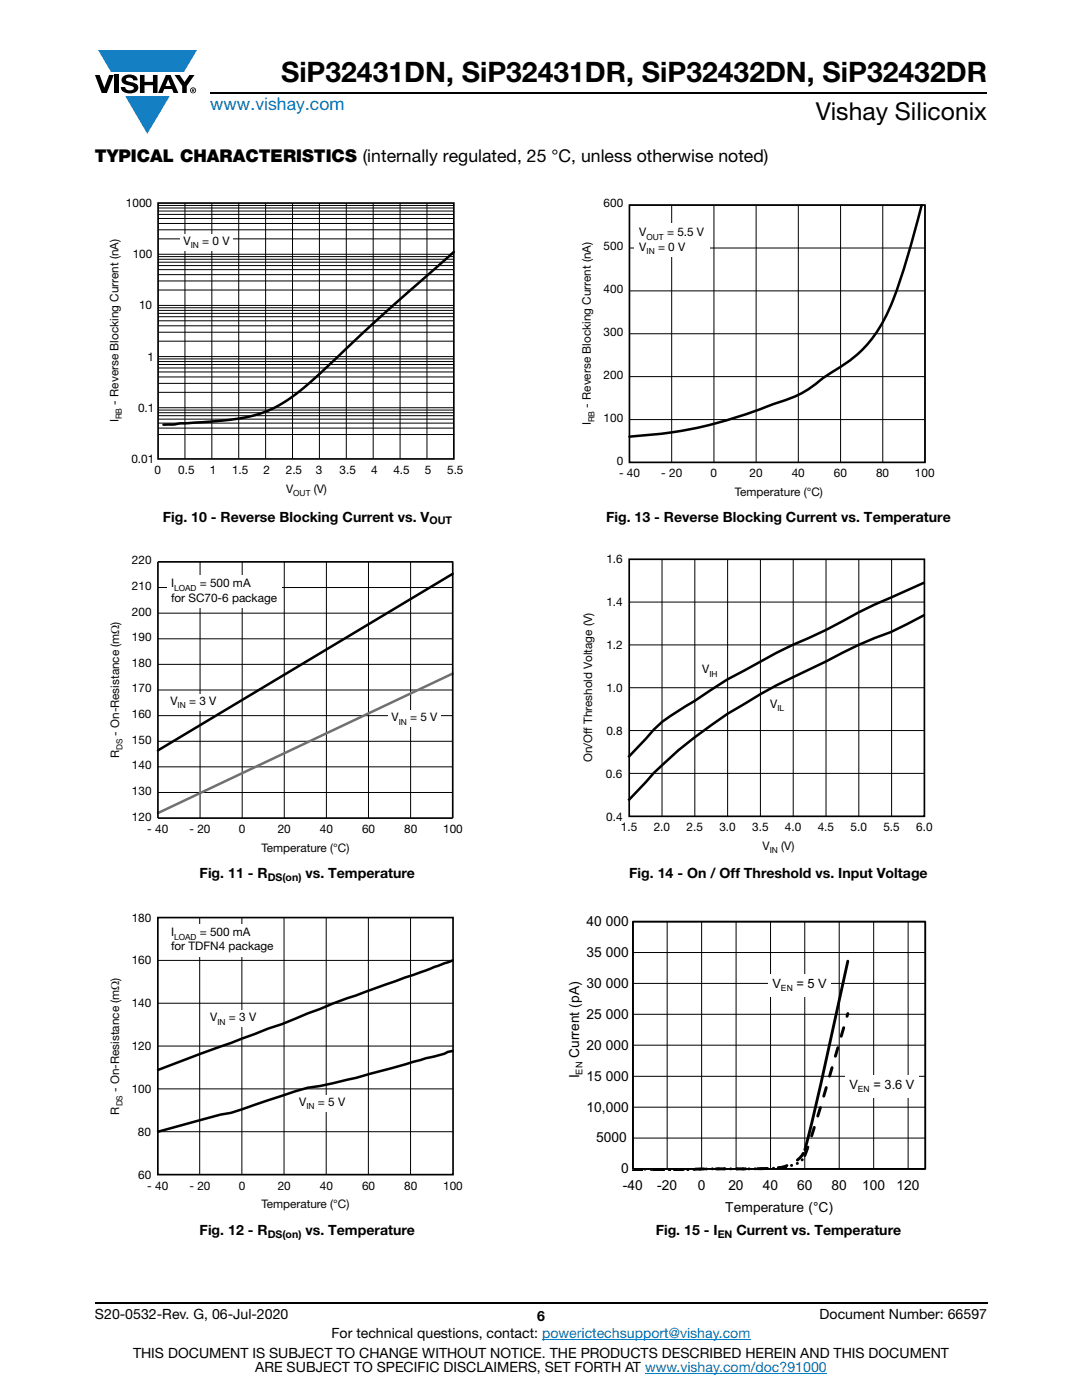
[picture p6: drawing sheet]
<svg xmlns="http://www.w3.org/2000/svg" width="216mm" height="279mm" viewBox="0 0 216 279" stroke-linecap="round" stroke-linejoin="round" font-family="sans-serif">
<g fill="#147fc3">
<path d="M19.6 10h19.7l-2.6 4.3h-1.1h-13.5z"/>
<path d="M25 19.2h8.9l-4.5 7.5z"/>
</g>
<g fill="#000">
<path d="M18.9 15h1l.9 2.5 1-2.5h.9l-1.4 3.6h-1zM22.9 15h.9v3.6h-.9zM24.6 15.3a2.1 2.1 0 0 1 2.8 .3l.1 .4h-.9a.79 .79 0 0 0-.7-.5 .79 .79 0 0 0-.8 .4l.3 .3 1 .2a1.08 1.08 0 0 1 1.2 1 1.08 1.08 0 0 1-1.1 1.2 1.73 1.73 0 0 1-2.4-1.2h.9a.96 .96 0 0 0 .8 .6 .96 .96 0 0 0 .9-.4 1.31 1.31 0 0 0-1.2-.6 1.03 1.03 0 0 1-1.1-.6 1.03 1.03 0 0 1 .2-1.1zM27.9 15h.9v1.3h1.7v-1.3h.9v3.6h-.9v-1.6h-1.7v1.6h-.9zM34.8 15h1.1l.9 1.4 1-1.4h1l-1.5 2.2v1.4h-.9v-1.4z"/>
<path d="M33.6 15.9l.5 1.3h-1.1zM33.1 15l-1.6 3.6h1l.3-.8h1.5l.3 .8h1l-1.6-3.6z"/>
<path d="M38.4 17.8h.2v.2h-.2zM38.3 17.7v.7h.1v-.3l.4 .3-.2-.3 .2-.2-.1-.2z"/>
<path d="M38.1 18a.46 .46 0 0 1 .9 0 .46 .46 0 0 1-.9 0zM37.9 18a.6 .6 0 0 0 1.2 0 .6 .6 0 0 0-1.2 0z"/>
</g>
<path d="M42 18.6h155M18.9 260h178.1" fill="none" stroke="#000" stroke-width=".36"/>
<path d="M108.2 267.3h41.6M128.7 274h36.3" fill="none" stroke="#007ec4" stroke-width=".2"/>
<path d="M21.7 39.4h70.8v60.2h-70.8z" fill="#fff"/>
<g fill="none" stroke="#000" stroke-width=".2">
<path d="M31.5 57.9h59.1M31.5 56.1h59.1M31.5 54.8h59.1M31.5 53.8h59.1M31.5 53h59.1M31.5 52.3h59.1M31.5 51.7h59.1M31.5 51.2h59.1M31.5 47.7h59.1M31.5 45.9h59.1M31.5 44.6h59.1M31.5 43.6h59.1"/>
<path d="M31.5 42.8h59.1M31.5 42.1h59.1M31.5 41.5h59.1M31.5 41h59.1M31.5 50.7h59.1M36.9 40.5v51.1M42.3 40.5v51.1M47.6 40.5v51.1M53 40.5v51.1M58.4 40.5v51.1M63.7 40.5v51.1M69.1 40.5v51.1"/>
<path d="M74.5 40.5v51.1M79.8 40.5v51.1M85.2 40.5v51.1M31.5 78.3h59.1M31.5 76.5h59.1M31.5 75.2h59.1M31.5 74.2h59.1M31.5 73.4h59.1M31.5 72.7h59.1M31.5 72.2h59.1M31.5 71.6h59.1M31.5 68.1h59.1"/>
<path d="M31.5 66.3h59.1M31.5 65h59.1M31.5 64h59.1M31.5 63.2h59.1M31.5 62.5h59.1M31.5 61.9h59.1M31.5 61.4h59.1M31.5 71.2h59.1M31.5 61h59.1M31.5 86.7h59.1M31.5 85.4h59.1M31.5 84.4h59.1"/>
<path d="M31.5 83.6h59.1M31.5 83h59.1M31.5 82.4h59.1M31.5 81.8h59.1M31.5 81.4h59.1"/>
</g>
<path d="M31.5 40.5h59.1v51.1h-59.1z" fill="none" stroke="#000" stroke-width=".34"/>
<path d="M90.6 50.3l-15.1 13.3-13.6 12.7-3 2.5-2.7 1.8-1.9 1-1.8 .7-4.1 1.1-5.9 .7-6.7 .4-1 .2-2.2 .1" fill="none" stroke="#000" stroke-width=".5"/>
<g fill="#fff">
<path d="M36 46.7h10.6v3.2h-10.6z"/>
<path d="M21.7 110.7h70.7v59.9h-70.7z"/>
</g>
<g fill="none" stroke="#000" stroke-width=".2">
<path d="M31.5 117.3h58.8M39.9 112.1v51.2M48.3 112.1v51.2M56.7 112.1v51.2M65.1 112.1v51.2M73.5 112.1v51.2M81.9 112.1v51.2M31.5 137.7h58.8M31.5 132.6h58.8M31.5 127.5h58.8M31.5 122.4h58.8M31.5 158.2h58.8"/>
<path d="M31.5 153h58.8M31.5 147.9h58.8M31.5 142.8h58.8"/>
</g>
<path d="M90.3 114.5l-58.8 35.3" fill="none" stroke="#000" stroke-width=".5"/>
<path d="M90.3 134.4l-58.8 27.9" fill="none" stroke="#707070" stroke-width=".5"/>
<g fill="#fff">
<path d="M77.5 141.8h10.6v3.3h-10.6z"/>
<path d="M32.7 138.5h10.6v3.3h-10.6z"/>
<path d="M33.4 114.8h22.7v6.4h-22.7z"/>
</g>
<path d="M31.5 112.1h58.8v51.2h-58.8z" fill="none" stroke="#000" stroke-width=".34"/>
<path d="M21.7 182h70.7v59.7h-70.7z" fill="#fff"/>
<path d="M31.5 183.1h58.9v51.3h-58.9z" fill="none" stroke="#000" stroke-width=".34"/>
<path d="M31.5 191.7h58.9M39.8 183.1v51.3M48.3 183.1v51.3M56.7 183.1v51.3M65.1 183.1v51.3M73.5 183.1v51.3M81.9 183.1v51.3M31.5 208.8h58.9M31.5 200.2h58.9M31.5 217.3h58.9M31.5 225.9h58.9" fill="none" stroke="#000" stroke-width=".2"/>
<path d="M90.3 191.7l-11.4 4.1a312.4 312.4 0 0 0-22.7 8.6l-2.7 .9-21.9 8.2M90.3 209.8l-16.2 4.4a126.7 126.7 0 0 1-12.7 2.9l-2.5 .7-12.8 4.3-2.1 .3-12.4 3.4" fill="none" stroke="#000" stroke-width=".5"/>
<g fill="#fff">
<path d="M59.1 218.5h10.6v3.3h-10.6z"/>
<path d="M41.3 201.7h10.6v3.2h-10.6z"/>
<path d="M33.3 184.4h17.2v6.4h-17.2z"/>
<path d="M116 39.4h70.5v60.1h-70.5z"/>
</g>
<path d="M125.6 58.1h59M125.6 49.5h59M125.6 40.9h59v51.4h-59zM134 40.9v51.4M142.5 40.9v51.4M150.9 40.9v51.4M159.3 40.9v51.4M167.7 40.9v51.4M176.1 40.9v51.4M125.6 75.2h59M125.6 66.6h59M125.6 83.7h59" fill="none" stroke="#000" stroke-width=".2"/>
<path d="M125.6 40.9h59v51.4h-59z" fill="none" stroke="#000" stroke-width=".34"/>
<path d="M183.9 41l-2.9 10.4a76.1 76.1 0 0 1-4.7 12.6 24.7 24.7 0 0 1-10.3 10.3l-1.7 1.1a22.4 22.4 0 0 1-9.5 5.1 87 87 0 0 1-29.2 6.6" fill="none" stroke="#000" stroke-width=".5"/>
<g fill="#fff">
<path d="M126.6 44.7h15.1v6.6h-15.1z"/>
<path d="M116.2 110.4h69.9v60.4h-69.9z"/>
</g>
<path d="M184.3 116.3l-6.6 3a115.2 115.2 0 0 0-13 6.5l-3.3 1.5a98.5 98.5 0 0 0-12.9 6.5l-3.4 1.8-6.5 4.3a38.5 38.5 0 0 0-8.2 5.7l-4.8 5.3M184.3 122.8l-6.6 3.4a78.3 78.3 0 0 0-13 5.9 127.4 127.4 0 0 0-26.1 15.1 67.8 67.8 0 0 0-9.7 8.8l-3.3 3.6" fill="none" stroke="#000" stroke-width=".5"/>
<path d="M125.6 111.6h58.9v51.3h-58.9z" fill="none" stroke="#000" stroke-width=".34"/>
<g fill="none" stroke="#000" stroke-width=".2">
<path d="M132.1 111.6v51.3M138.6 111.6v51.3M145.2 111.6v51.3M151.7 111.6v51.3M158.3 111.6v51.3M164.8 111.6v51.3M171.4 111.6v51.3M177.9 111.6v51.3M125.6 137.3h58.9M125.6 128.7h58.9M125.6 120.2h58.9M125.6 145.8h58.9"/>
<path d="M125.6 154.3h58.9"/>
</g>
<g fill="#fff">
<path d="M139.5 132.3h4.4v3.2h-4.4z"/>
<path d="M152.9 139.2h4.4v3.2h-4.4z"/>
<path d="M112.9 180.8h84.1v62h-84.1z"/>
</g>
<g fill="none" stroke="#000" stroke-width=".2">
<path d="M126.3 196.3h58.3M126.3 190.1h58.3M133.1 183.9v49.4M140 183.9v49.4M146.9 183.9v49.4M153.8 183.9v49.4M160.6 183.9v49.4M167.5 183.9v49.4M174.3 183.9v49.4M181.2 183.9v49.4M184.6 183.9h-58.3v49.4h58.3M126.3 214.8h58.3"/>
<path d="M126.3 208.6h58.3M126.3 202.4h58.3M126.3 227.1h58.3M126.3 221h58.3"/>
</g>
<path d="M126.3 183.9h58.3v49.4h-58.3z" fill="none" stroke="#000" stroke-width=".38"/>
<path d="M129.3 233.6l15.1-.3a101.6 101.6 0 0 0 11.7-.4 7.9 7.9 0 0 0 4.1-2.6l.4-.9M160.6 230.6a629 629 0 0 0 8.6-28.3" fill="none" stroke="#000" stroke-width=".59" stroke-dasharray="1.8 2.4"/>
<path d="M133.4 233.6a288 288 0 0 1 19.1-.4h.6a12.5 12.5 0 0 0 6.6-1.4l.5-.5 .4-.7" fill="none" stroke="#000" stroke-width=".59" stroke-dasharray="0 1.2"/>
<path d="M169.2 191.8l-1 4.2a836.7 836.7 0 0 1-7.6 33.4" fill="none" stroke="#000" stroke-width=".57"/>
<g fill="#fff">
<path d="M153.2 194.5h12.6v4.5h-12.6z"/>
<path d="M168.6 214.7h14.7v4.5h-14.7z"/>
</g>
<text font-size="5.6" x="56.1" y="16.4">SiP32431DN, SiP32431DR, SiP32432DN, SiP32432DR</text>
<text font-size="4.9" x="162.8" y="24">Vishay Siliconix</text>
<text font-size="3.5" fill="#007ec4" x="42" y="21.9">www.vishay.com</text>
<text font-size="3.5" x="18.9" y="32.3">TYPICAL CHARACTERISTICS (internally regulated, 25 °C, unless otherwise noted)</text>
<g font-size="2.8">
<text x="32.5" y="104.1">Fig. 10 - Reverse Blocking Current vs. V</text>
<text x="120.9" y="104.1">Fig. 13 - Reverse Blocking Current vs. Temperature</text>
<text x="39.8" y="175.3">Fig. 11 - R</text>
<text x="60.9" y="175.3">vs. Temperature</text>
<text x="125.6" y="175.3">Fig. 14 - On / Off Threshold vs. Input Voltage</text>
<text x="117" y="184.8">40 000</text>
<text x="117" y="191">35 000</text>
<text x="117" y="197.1">30 000</text>
<text x="117" y="203.3">25 000</text>
<text x="117" y="209.5">20 000</text>
<text x="115.6" y="215.2" transform="rotate(-90 115.6 215.2)">I</text>
<text x="115.6" y="211.1" transform="rotate(-90 115.6 211.1)">Current (pA)</text>
<text x="117" y="215.7">15 000</text>
<text x="117" y="221.8">10,000</text>
<text x="119" y="228">5000</text>
<text x="123.9" y="234.2">0</text>
<text x="124.3" y="237.5">-40</text>
<text x="131.1" y="237.5">-20</text>
<text x="139.2" y="237.5">0</text>
<text x="145.3" y="237.5">20</text>
<text x="152.2" y="237.5">40</text>
<text x="159.1" y="237.5">60</text>
<text x="165.9" y="237.5">80</text>
<text x="172" y="237.5">100</text>
<text x="178.9" y="237.5">120</text>
<text x="144.7" y="241.8">Temperature (°C)</text>
<text x="39.8" y="246.5">Fig. 12 - R</text>
<text x="60.9" y="246.5">vs. Temperature</text>
<text x="130.8" y="246.5">Fig. 15 - I</text>
<text x="146.9" y="246.5">Current vs. Temperature</text>
<text x="18.9" y="263.3">S20-0532-Rev. G, 06-Jul-2020</text>
<text x="107.2" y="263.6">6</text>
<text x="163.6" y="263.3">Document Number: 66597</text>
<text x="66.1" y="267.1">For technical questions, contact: powerictechsupport@vishay.com</text>
<text x="26.5" y="271">THIS DOCUMENT IS SUBJECT TO CHANGE WITHOUT NOTICE. THE PRODUCTS DESCRIBED HEREIN AND THIS DOCUMENT</text>
<text x="50.9" y="273.8">ARE SUBJECT TO SPECIFIC DISCLAIMERS, SET FORTH AT www.vishay.com/doc?91000</text>
</g>
<g font-size="2.6">
<text x="154.1" y="197.2">V</text>
<text x="158.9" y="197.2">= 5 V</text>
<text x="169.5" y="217.4">V</text>
<text x="174.3" y="217.4">= 3.6 V</text>
</g>
<g font-size="2.4">
<text x="123.5" y="95.2">- 40</text>
<text x="131.9" y="95.2">- 20</text>
<text x="141.8" y="95.2">0</text>
<text x="149.6" y="95.2">20</text>
<text x="158" y="95.2">40</text>
<text x="166.4" y="95.2">60</text>
<text x="174.8" y="95.2">80</text>
<text x="182.6" y="95.2">100</text>
<text x="121" y="112.4">1.6</text>
<text x="121" y="121">1.4</text>
<text x="121" y="129.5">1.2</text>
<text x="121" y="138.1">1.0</text>
<text x="121" y="146.6">0.8</text>
<text x="120.9" y="155.2">0.6</text>
<text x="29.4" y="166.3">- 40</text>
<text x="37.8" y="166.3">- 20</text>
<text x="47.7" y="166.3">0</text>
<text x="55.4" y="166.3">20</text>
<text x="63.8" y="166.3">40</text>
<text x="72.3" y="166.3">60</text>
<text x="80.7" y="166.3">80</text>
<text x="88.4" y="166.3">100</text>
<text x="121" y="163.8">0.4</text>
<text x="123.9" y="165.9">1.5</text>
<text x="130.5" y="165.9">2.0</text>
<text x="137" y="165.9">2.5</text>
<text x="143.5" y="165.9">3.0</text>
<text x="150.1" y="165.9">3.5</text>
<text x="156.6" y="165.9">4.0</text>
<text x="163.2" y="165.9">4.5</text>
<text x="169.7" y="165.9">5.0</text>
<text x="176.3" y="165.9">5.5</text>
<text x="182.8" y="165.9">6.0</text>
<text x="26.3" y="183.9">180</text>
<text x="26.3" y="192.5">160</text>
<text x="26.3" y="201">140</text>
<text x="26.3" y="209.6">120</text>
<text x="26.3" y="218.2">100</text>
<text x="27.5" y="226.7">80</text>
<text x="27.6" y="235.3">60</text>
<text x="29.4" y="237.4">- 40</text>
<text x="37.8" y="237.4">- 20</text>
<text x="47.7" y="237.4">0</text>
<text x="55.4" y="237.4">20</text>
<text x="63.8" y="237.4">40</text>
<text x="72.3" y="237.4">60</text>
<text x="80.7" y="237.4">80</text>
<text x="88.4" y="237.4">100</text>
</g>
<g font-size="2.3">
<text x="25.1" y="41.3">1000</text>
<text x="120.4" y="41.4">600</text>
<text x="127.6" y="47.2">V</text>
<text x="133.1" y="47.2">= 5.5 V</text>
<text x="26.5" y="51.5">100</text>
<text x="36.6" y="48.8">V</text>
<text x="40.4" y="48.8">= 0 V</text>
<text x="120.4" y="49.9">500</text>
<text x="127.6" y="50">V</text>
<text x="131.3" y="50">= 0 V</text>
<text x="120.4" y="58.5">400</text>
<text x="27.8" y="61.7">10</text>
<text x="29.4" y="72">1</text>
<text x="120.4" y="67">300</text>
<text x="120.4" y="75.6">200</text>
<text x="27.6" y="82.2">0.1</text>
<text x="120.4" y="84.2">100</text>
<text x="26.2" y="92.3">0.01</text>
<text x="30.8" y="94.6">0</text>
<text x="35.6" y="94.6">0.5</text>
<text x="41.9" y="94.6">1</text>
<text x="46.3" y="94.6">1.5</text>
<text x="52.6" y="94.6">2</text>
<text x="57" y="94.6">2.5</text>
<text x="63" y="94.6">3</text>
<text x="67.8" y="94.6">3.5</text>
<text x="74.1" y="94.6">4</text>
<text x="78.5" y="94.6">4.5</text>
<text x="84.8" y="94.6">5</text>
<text x="89.2" y="94.6">5.5</text>
<text x="123.1" y="92.7">0</text>
<text x="26.3" y="112.6">220</text>
<text x="26.3" y="117.7">210</text>
<text x="34.1" y="117.2">I</text>
<text x="39.9" y="117.2">= 500 mA</text>
<text x="26.3" y="122.9">200</text>
<text x="34.1" y="120.1">for SC70-6 package</text>
<text x="26.3" y="128">190</text>
<text x="26.3" y="133.1">180</text>
<text x="140.1" y="134.4">V</text>
<text x="26.3" y="143.3">160</text>
<text x="26.3" y="138.2">170</text>
<text x="34" y="140.6">V</text>
<text x="37.7" y="140.6">= 3 V</text>
<text x="78.1" y="144">V</text>
<text x="81.8" y="144">= 5 V</text>
<text x="153.7" y="141.3">V</text>
<text x="26.3" y="148.4">150</text>
<text x="26.3" y="153.5">140</text>
<text x="26.3" y="158.7">130</text>
<text x="26.3" y="163.8">120</text>
<text x="34.1" y="189.7">for TDFN4 package</text>
<text x="34.1" y="186.9">I</text>
<text x="39.9" y="186.9">= 500 mA</text>
<text x="41.9" y="203.8">V</text>
<text x="45.7" y="203.8">= 3 V</text>
<text x="59.7" y="220.6">V</text>
<text x="63.4" y="220.6">= 5 V</text>
</g>
<g font-size="2.3" fill="#050605">
<text x="23.7" y="80.7" transform="rotate(-90 23.7 80.7)">- Reverse Blocking Current (nA)</text>
<text x="117.9" y="81.4" transform="rotate(-90 117.9 81.4)">- Reverse Blocking Current (nA)</text>
<text x="23.7" y="84.3" transform="rotate(-90 23.7 84.3)">I</text>
<text x="117.9" y="84.9" transform="rotate(-90 117.9 84.9)">I</text>
<text x="57.1" y="98.4">V</text>
<text x="62.6" y="98.4">(V)</text>
<text x="146.6" y="99">Temperature (°C)</text>
<text x="23.8" y="146.8" transform="rotate(-90 23.8 146.8)">- On-Resistance (mΩ)</text>
<text x="23.8" y="151.4" transform="rotate(-90 23.8 151.4)">R</text>
<text x="118.2" y="152.1" transform="rotate(-90 118.2 152.1)">On/Off Threshold Voltage (V)</text>
<text x="52.2" y="170.1">Temperature (°C)</text>
<text x="152.1" y="169.7">V</text>
<text x="155.9" y="169.7">(V)</text>
<text x="23.8" y="217.9" transform="rotate(-90 23.8 217.9)">- On-Resistance (mΩ)</text>
<text x="23.8" y="222.4" transform="rotate(-90 23.8 222.4)">R</text>
<text x="52.2" y="241.2">Temperature (°C)</text>
</g>
<g font-size="2.1">
<text x="85.7" y="104.6">OUT</text>
<text x="53.4" y="175.8">DS(on)</text>
<text x="53.4" y="247">DS(on)</text>
<text x="143.2" y="247">EN</text>
</g>
<text font-size="1.8" x="116.2" y="214.5" transform="rotate(-90 116.2 214.5)">EN</text>
<g font-size="1.7">
<text x="129" y="47.9">OUT</text>
<text x="38.1" y="49.5">IN</text>
<text x="129" y="50.7">IN</text>
<text x="34.7" y="117.9">LOAD</text>
<text x="141.6" y="135.1">IH</text>
<text x="35.4" y="141.3">IN</text>
<text x="155.1" y="142">IL</text>
<text x="79.6" y="144.6">IN</text>
<text x="34.7" y="187.5">LOAD</text>
<text x="155.8" y="197.8">EN</text>
<text x="43.4" y="204.5">IN</text>
<text x="61.1" y="221.3">IN</text>
<text x="171.2" y="218">EN</text>
</g>
<g font-size="1.7" fill="#050605">
<text x="24.3" y="83.7" transform="rotate(-90 24.3 83.7)">RB</text>
<text x="118.6" y="84.3" transform="rotate(-90 118.6 84.3)">RB</text>
<text x="58.5" y="99.1">OUT</text>
<text x="24.5" y="149.8" transform="rotate(-90 24.5 149.8)">DS</text>
<text x="153.6" y="170.3">IN</text>
<text x="24.5" y="220.8" transform="rotate(-90 24.5 220.8)">DS</text>
</g>
</svg>
